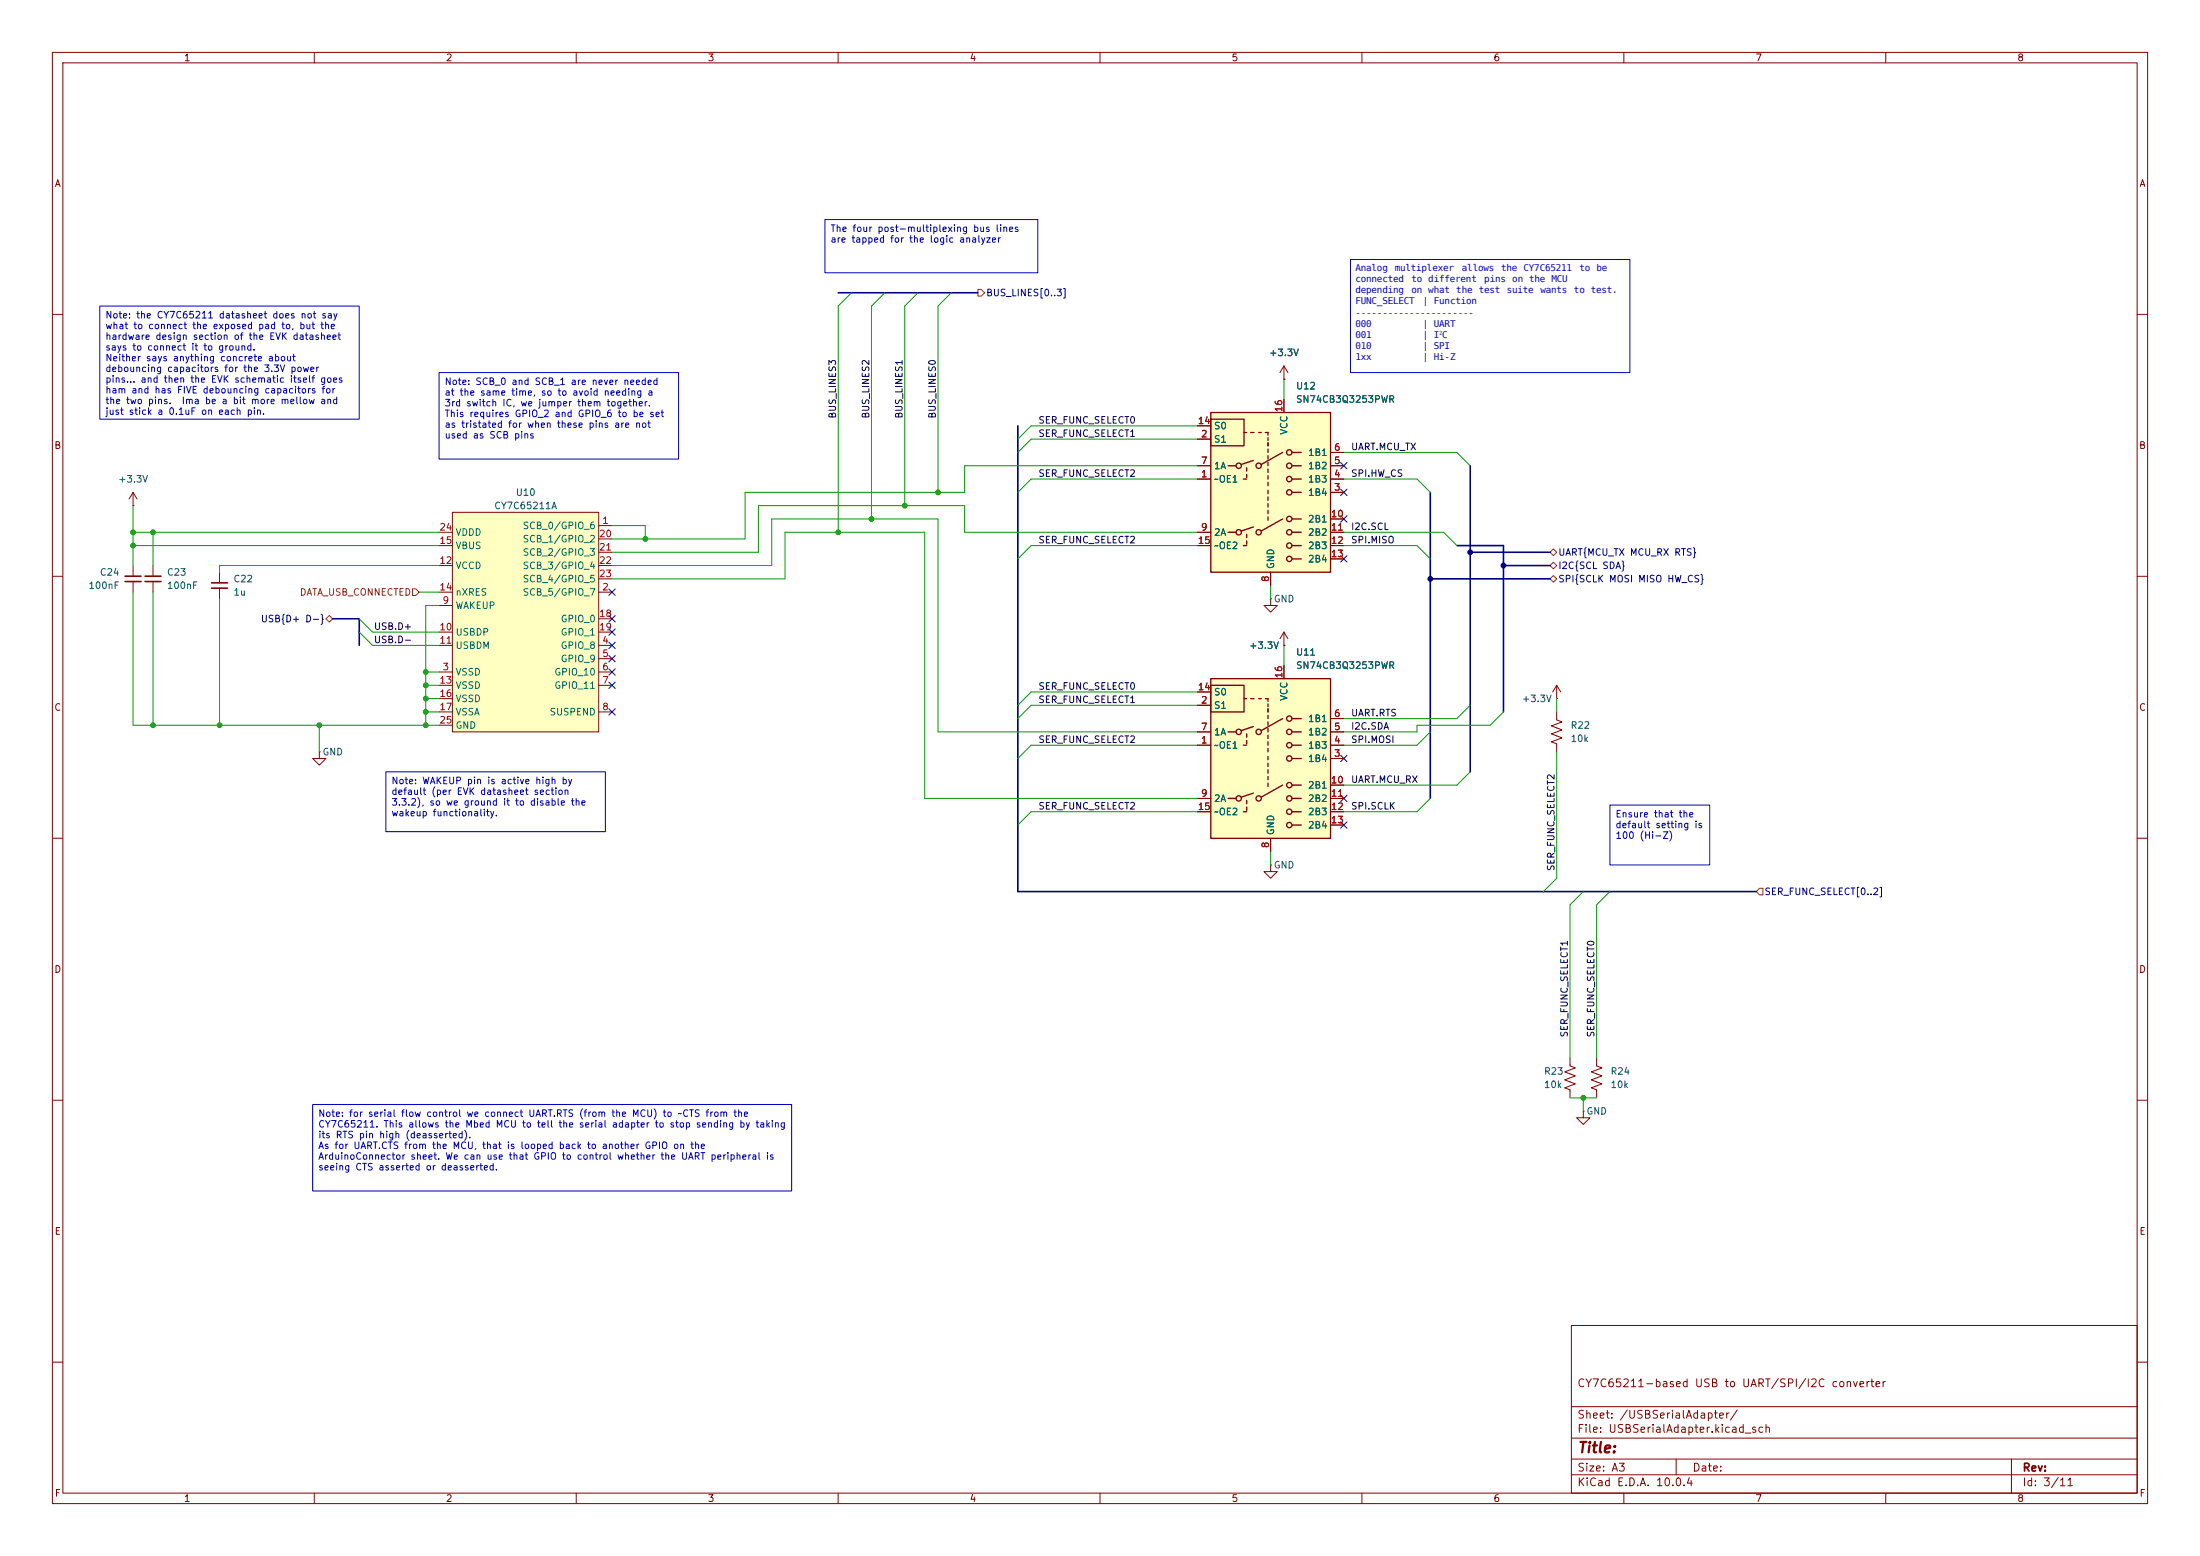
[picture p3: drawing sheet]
<svg xmlns="http://www.w3.org/2000/svg" width="420mm" height="297mm" viewBox="0 0 420 297" stroke-linecap="round" stroke-linejoin="round" font-family="sans-serif">
<g fill="none" stroke="#840000" stroke-width=".19">
<path d="M10 10h400v277h-400zM12 12h396v273h-396zM60 10v2M110 10v2M160 10v2M210 10v2M260 10v2M310 10v2M360 10v2M10 60h2M245.1 72.4h.1M245.1 69.9l-.8 1.2"/>
<path d="M245.1 69.9l.8 1.2M245.1 69.9v2.5M408 60h2M10 110h2M408 110h2M10 160h2M408 160h2M242.6 165.1v1.3h1.2l-1.2 1.2-1.3-1.2h1.3M242.6 165.1h.1M10 210h2M408 210h2M300 253h108v32h-108z"/>
<path d="M10 260h2M300 278.5h108M300 274.5h108M300 268.5h108M320 278.5v3M384 278.5v6.5M408 260h2M60 285v2M110 285v2M160 285v2M210 285v2M260 285v2"/>
<path d="M300 281.5h108M310 285v2M360 285v2"/>
</g>
<path d="M231.1 129.5h22.9v30.5h-22.9z" fill="#ffffc2"/>
<g fill="none" stroke="#840000" stroke-width=".25">
<path d="M231.1 129.5h22.9v30.5h-22.9zM231.1 130.8h6.4v5.1h-6.4zM234.4 139.7h1.6M237.5 133.4h.5M238.8 133.4h.6M239.3 138.7l-2.3 .7M240.3 133.4h.5M241.6 133.4h.5v.5M242.1 134.4v.5M242.1 135.3v.6M242.1 136.5v.7M242.1 137.8v.6"/>
<path d="M242.1 139.1v.6M244.9 137.2l-4.1 2.2M246.6 139.7h1.8M246.6 137.2h1.8M234.4 152.4h1.6M237.4 142.2h.6M237.4 154.9h.6M238 140.1v.6M238 141.4v.6M238 152.8v.6M238 154.1v.6M239.3 151.4l-2.3 .7"/>
<path d="M242.1 140.3v.7M242.1 141.6v.6M242.1 142.9v.6M242.1 144.4v.6M242.1 145.7v.6M242.1 146.9v.7M242.1 148.2v.6M242.1 149.5v.6M244.9 149.9l-4.1 2.2M246.6 152.4h1.8M246.6 142.2h1.8M246.6 154.9h1.8"/>
<path d="M246.6 144.8h1.8M246.6 149.9h1.8M246.6 157.5h1.8"/>
<circle cx="236.5" cy="139.7" r=".51"/>
<circle cx="240.3" cy="139.7" r=".51"/>
<circle cx="246.1" cy="139.7" r=".51"/>
<circle cx="246.1" cy="137.2" r=".51"/>
<circle cx="236.5" cy="152.4" r=".51"/>
<circle cx="240.3" cy="152.4" r=".51"/>
<circle cx="246.1" cy="144.8" r=".51"/>
<circle cx="246.1" cy="142.2" r=".51"/>
<circle cx="246.1" cy="149.9" r=".51"/>
<circle cx="246.1" cy="152.4" r=".51"/>
<circle cx="246.1" cy="154.9" r=".51"/>
<circle cx="246.1" cy="157.5" r=".51"/>
</g>
<g fill="none" stroke="#840000" stroke-width=".19">
<path d="M25.4 96.5h.1M25.4 94l-.8 1.3M25.4 94l.8 1.3M25.4 94v2.5M25.4 108v2M25.4 111v2M242.6 114.3v1.3h1.2l-1.2 1.2-1.3-1.2h1.3M242.6 114.3h.1M228.6 134.6h2.5M228.6 139.7h2.5M228.6 132.1h2.5M245.1 123.2h.1"/>
<path d="M245.1 120.7v2.5M245.1 127v2.5M245.1 120.7l-.8 1.2M245.1 120.7l.8 1.2M254 139.7h2.5M254 137.2h2.5M297.2 133.4h.1M297.2 130.8l-.8 1.3M297.2 130.8l.7 1.3M297.2 130.8v2.6M228.6 142.2h2.5M228.6 152.4h2.5"/>
<path d="M228.6 154.9h2.5M254 142.2h2.5M254 144.8h2.5M254 152.4h2.5M254 149.9h2.5M254 154.9h2.5M254 157.5h2.5M242.6 160v2.6"/>
</g>
<path d="M23.9 111h3M23.9 110h3" fill="none" stroke="#840000" stroke-width=".3"/>
<path d="M231.1 78.7h22.9v30.5h-22.9z" fill="#ffffc2"/>
<g fill="none" stroke="#840000" stroke-width=".25">
<path d="M231.1 78.7h22.9v30.5h-22.9zM231.1 80h6.4v5.1h-6.4zM234.4 88.9h1.6M237.4 91.4h.6M237.5 82.6h.5M238 89.3v.6M238 90.6v.6M238.8 82.6h.6M239.3 87.9l-2.3 .7M240.3 82.6h.5M241.6 82.6h.5v.5M242.1 83.6v.5"/>
<path d="M242.1 84.5v.6M242.1 85.7v.7M242.1 87v.6M242.1 88.3v.6M242.1 89.5v.7M242.1 90.8v.6M242.1 92.1v.6M242.1 93.6v.6M242.1 94.9v.6M242.1 96.1v.7M242.1 97.4v.6M242.1 98.7v.6"/>
<path d="M244.9 86.4l-4.1 2.2M244.9 99.1l-4.1 2.2M246.6 88.9h1.8M246.6 91.4h1.8M246.6 86.4h1.8M246.6 94h1.8M246.6 99.1h1.8M234.4 101.6h1.6M237.4 104.1h.6M238 102v.6M238 103.3v.6M239.3 100.6l-2.3 .7"/>
<path d="M246.6 101.6h1.8M246.6 104.1h1.8M246.6 106.7h1.8"/>
<circle cx="236.5" cy="88.9" r=".51"/>
<circle cx="240.3" cy="88.9" r=".51"/>
<circle cx="246.1" cy="88.9" r=".51"/>
<circle cx="246.1" cy="99.1" r=".51"/>
<circle cx="246.1" cy="86.4" r=".51"/>
<circle cx="246.1" cy="91.4" r=".51"/>
<circle cx="246.1" cy="94" r=".51"/>
<circle cx="236.5" cy="101.6" r=".51"/>
<circle cx="240.3" cy="101.6" r=".51"/>
<circle cx="246.1" cy="104.1" r=".51"/>
<circle cx="246.1" cy="101.6" r=".51"/>
<circle cx="246.1" cy="106.7" r=".51"/>
</g>
<g fill="none" stroke="#840000" stroke-width=".19">
<path d="M245.1 76.2v2.5M228.6 91.4h2.5M228.6 83.8h2.5M228.6 88.9h2.5M228.6 81.3h2.5M254 91.4h2.5M254 94h2.5M254 88.9h2.5M254 86.4h2.5M254 99.1h2.5M228.6 101.6h2.5M228.6 104.1h2.5"/>
<path d="M242.6 109.2v2.6M254 101.6h2.5M254 104.1h2.5M254 106.7h2.5"/>
</g>
<path d="M86.4 97.8h27.9v41.9h-27.9z" fill="#ffffc2"/>
<g fill="none" stroke="#840000" stroke-width=".19">
<path d="M245.1 72.4h.1M245.1 76.2v2.5M86.4 97.8h27.9v41.9h-27.9zM228.6 91.4h2.5M228.6 83.8h2.5M228.6 88.9h2.5M228.6 81.3h2.5M254 91.4h2.5M254 94h2.5M254 88.9h2.5M254 86.4h2.5M254 99.1h2.5"/>
<path d="M29.2 108v2M29.2 111v2M41.9 109.2v2.1M41.9 112.3v2M83.8 113h2.6M83.8 115.6h2.6M83.8 108h2.6M83.8 104.1h2.6M83.8 101.6h2.6M114.3 100.3h2.5M114.3 113h2.5M114.3 108h2.5"/>
<path d="M114.3 118.1h2.5M114.3 102.9h2.5M114.3 105.4h2.5M114.3 110.5h2.5M228.6 104.1h2.5M228.6 101.6h2.5M242.6 109.2v2.6M254 104.1h2.5M254 101.6h2.5M254 106.7h2.5M83.8 128.3h2.6M83.8 123.2h2.6"/>
<path d="M83.8 130.8h2.6M83.8 135.9h2.6M83.8 120.7h2.6M83.8 133.4h2.6M83.8 138.4h2.6M114.3 128.3h2.5M114.3 123.2h2.5M114.3 125.7h2.5M114.3 130.8h2.5M114.3 135.9h2.5M114.3 120.7h2.5M228.6 134.6h2.5"/>
<path d="M228.6 139.7h2.5M228.6 132.1h2.5M245.1 123.2h.1M245.1 127v2.5M254 139.7h2.5M254 137.2h2.5M297.2 135.9v1.5l1 .4-2 .8 2 .7-2 .8 2 .7-2 .8 1 .4v1.5M61 143.5v1.3h1.2l-1.2 1.3-1.3-1.3h1.3M61 143.5h.1M228.6 142.2h2.5M228.6 152.4h2.5M228.6 154.9h2.5"/>
<path d="M254 142.2h2.5M254 144.8h2.5M254 152.4h2.5M254 149.9h2.5M254 154.9h2.5M254 157.5h2.5M242.6 160v2.6M299.7 201.9v1.6l1 .3-2 .8 2 .8-2 .7 2 .8-2 .7 1 .4v1.6M302.3 212.1v1.3h1.2l-1.2 1.2-1.3-1.2h1.3M302.3 212.1h.1M304.8 201.9v1.6l1 .3-2 .8 2 .8-2 .7 2 .8-2 .7 1 .4v1.6"/>
</g>
<path d="M27.7 111h3M27.7 110h3M40.4 112.3h3M40.4 111.3h3" fill="none" stroke="#840000" stroke-width=".3"/>
<path d="M186.7 55.2h.6l.7 .7-.7 .6h-.6zM62.2 118.1l.7-.6 .6 .6-.6 .6zM78.7 112.4h.7l.6 .6-.6 .7h-.7zM295.9 105.4l.6-.6 .7 .6-.7 .6zM295.9 110.5l.6-.6 .7 .6-.7 .6zM295.9 108l.6-.7 .7 .7-.7 .6zM335.9 169.5h.6v1.3h-.6l-.6-.6z" fill="none" stroke="#725600" stroke-width=".19"/>
<path d="M160 55.9h26.7M194.3 81.3v88.9h141M273 94v58.4M280.7 88.9v58.4M63.5 118.1h5.1v5.1M273 110.5h22.9M278.1 104.1h8.9v31.8M280.7 105.4h15.2M287 108h8.9" fill="none" stroke="#000084" stroke-width=".3"/>
<g fill="none" stroke="#009600" stroke-width=".19">
<path d="M162.6 55.9l-2.6 2.5v43.2M168.9 55.9l-2.5 2.5v40.7M175.3 55.9l-2.6 2.5v38.1M181.6 55.9l-2.5 2.5v35.6M245.1 72.4v3.8M25.4 96.5v11.5M228.6 88.9h-44.5v5.1h-41.9v8.9h-25.4M228.6 91.4h-31.8l-2.5 2.6M228.6 81.3h-31.8l-2.5 2.5M228.6 83.8h-31.8l-2.5 2.6M256.5 91.4h14l2.5 2.6M256.5 86.4h21.6l2.6 2.5"/>
<path d="M25.4 113v25.4h58.4M25.4 101.6h58.4M25.4 104.1h58.4M29.2 101.6v6.4M29.2 113v25.4M41.9 114.3v24.1M68.6 118.1l2.5 2.6h12.7M80 113h3.8M83.8 108h-41.9v1.2M83.8 115.6h-2.5v22.8M116.8 108h30.5v-8.9h31.8v40.6h49.5M116.8 110.5h33.1v-8.9h26.6v50.8h52.1"/>
<path d="M116.8 100.3h6.4v2.6M228.6 101.6h-44.5v-5.1h-39.3v8.9h-28M228.6 104.1h-31.8l-2.5 2.6M242.6 111.8v2.5M256.5 101.6h19.1l2.5 2.5M256.5 104.1h14l2.5 2.6M61 138.4v5.1M68.6 120.7l2.5 2.5h12.7M81.3 135.9h2.5M81.3 130.8h2.5M81.3 128.3h2.5M81.3 133.4h2.5"/>
<path d="M228.6 132.1h-31.8l-2.5 2.5M228.6 134.6h-31.8l-2.5 2.6M245.1 123.2v3.8M273 139.7l-2.5 2.5h-14M280.7 134.6l-2.6 2.6h-21.6M287 135.9l-2.5 2.5h-14v1.3h-14M297.2 133.4v2.5M228.6 154.9h-31.8l-2.5 2.6M228.6 142.2h-31.8l-2.5 2.6M273 152.4l-2.5 2.5h-14M280.7 147.3l-2.6 2.6h-21.6M297.2 143.5v24.1l-2.6 2.6"/>
<path d="M242.6 162.6v2.5M302.3 170.2l-2.6 2.5v29.2M307.3 170.2l-2.5 2.5v29.2M299.7 209.6h5.1M302.3 209.6v2.5"/>
</g>
<g fill="none" stroke="#000084" stroke-width=".19">
<path d="M255.9 93.4l1.2 1.2M255.9 88.3l1.2 1.2M255.9 98.5l1.2 1.2M257.1 93.4l-1.2 1.2M257.1 88.3l-1.2 1.2M257.1 98.5l-1.2 1.2M116.2 117.5l1.2 1.2M116.2 112.4l1.2 1.2M117.4 117.5l-1.2 1.2M117.4 112.4l-1.2 1.2M255.9 106.1l1.2 1.2M257.1 106.1l-1.2 1.2"/>
<path d="M116.2 127.7l1.2 1.2M116.2 120l1.2 1.3M116.2 122.6l1.2 1.2M116.2 125.1l1.2 1.2M116.2 130.2l1.2 1.2M116.2 135.3l1.2 1.2M117.4 127.7l-1.2 1.2M117.4 120l-1.2 1.3M117.4 122.6l-1.2 1.2M117.4 125.1l-1.2 1.2M117.4 130.2l-1.2 1.2M117.4 135.3l-1.2 1.2"/>
<path d="M255.9 151.8l1.2 1.2M255.9 144.2l1.2 1.2M255.9 156.9l1.2 1.2M257.1 151.8l-1.2 1.2M257.1 144.2l-1.2 1.2M257.1 156.9l-1.2 1.2"/>
</g>
<path d="M19 58.4h49.6v21.6h-49.6zM157.5 41.9h40.6v10.2h-40.6zM257.8 49.5h53.3v21.6h-53.3zM83.8 71.1h45.7v16.5h-45.7zM73.7 147.3h41.9v11.5h-41.9zM307.3 153.7h19.1v11.4h-19.1zM59.7 210.8h91.4v16.5h-91.4z" fill="none" stroke="#0000c2" stroke-width=".19"/>
<g fill="#009600" stroke="#009600" stroke-width=".19">
<circle cx="81.3" cy="138.4" r=".46"/>
<circle cx="61" cy="138.4" r=".46"/>
<circle cx="81.3" cy="130.8" r=".46"/>
<circle cx="81.3" cy="133.4" r=".46"/>
<circle cx="81.3" cy="135.9" r=".46"/>
<circle cx="123.2" cy="102.9" r=".46"/>
<circle cx="179.1" cy="94" r=".46"/>
<circle cx="172.7" cy="96.5" r=".46"/>
<circle cx="166.4" cy="99.1" r=".46"/>
<circle cx="160" cy="101.6" r=".46"/>
<circle cx="81.3" cy="128.3" r=".46"/>
<circle cx="302.3" cy="209.6" r=".46"/>
<circle cx="29.2" cy="101.6" r=".46"/>
<circle cx="25.4" cy="101.6" r=".46"/>
<circle cx="25.4" cy="104.1" r=".46"/>
<circle cx="29.2" cy="138.4" r=".46"/>
<circle cx="41.9" cy="138.4" r=".46"/>
</g>
<g fill="#000084" stroke="#000084" stroke-width=".19">
<circle cx="287" cy="108" r=".46"/>
<circle cx="273" cy="110.5" r=".46"/>
<circle cx="280.7" cy="105.4" r=".46"/>
</g>
<text font-size="2" fill="#840000" x="301" y="277.8">Title:</text>
<g font-size="1.8" fill="#0000c2">
<text x="258.8" y="51.7">Analog</text>
<text x="258.8" y="53.8">connected</text>
<text x="266.2" y="51.7">multiplexer</text>
<text x="269.5" y="53.8">to different</text>
<text x="279.1" y="51.7">allows</text>
<text x="283.4" y="53.8">pins on the MCU</text>
<text x="286.6" y="51.7">the CY7C65211</text>
<text x="301.5" y="51.7">to be</text>
<text x="258.8" y="56">depending</text>
<text x="258.8" y="58.1">FUNC_SELECT</text>
<text x="269.5" y="56">on what the test suite</text>
<text x="271.6" y="58.1">| Function</text>
<text x="294.1" y="56">wants</text>
<text x="300.5" y="56">to test.</text>
<text x="258.8" y="60.2">----------------------</text>
<text x="258.8" y="62.4">000</text>
<text x="258.8" y="64.5">001</text>
<text x="271.6" y="62.4">| UART</text>
<text x="271.6" y="64.5">| I C</text>
<text x="258.8" y="66.6">010</text>
<text x="258.8" y="68.8">1xx</text>
<text x="271.6" y="66.6">| SPI</text>
<text x="271.6" y="68.8">| Hi-Z</text>
</g>
<g font-size="1.5" fill="#840000">
<text x="301" y="265.1">CY7C65211-based USB to UART/SPI/I2C converter</text>
<text x="301" y="273.8">File: USBSerialAdapter.kicad_sch</text>
<text x="301" y="271.1">Sheet: /USBSerialAdapter/</text>
<text x="301" y="281.2">Size: A3</text>
<text x="323" y="281.2">Date:</text>
<text x="386" y="281.2">Rev:</text>
<text x="301" y="284">KiCad E.D.A. 10.0.4</text>
<text x="386" y="284">Id: 3/11</text>
</g>
<g font-size="1.3" fill="#840000">
<text x="35" y="12">1</text>
<text x="85" y="12">2</text>
<text x="135" y="12">3</text>
<text x="185" y="12">4</text>
<text x="235" y="12">5</text>
<text x="285" y="12">6</text>
<text x="335" y="12">7</text>
<text x="385" y="12">8</text>
<text x="10.3" y="36">A</text>
<text x="408.3" y="36">A</text>
<text x="10.3" y="86">B</text>
<text x="408.2" y="86">B</text>
<text x="10.3" y="136">C</text>
<text x="408.2" y="136">C</text>
<text x="10.3" y="186">D</text>
<text x="408.2" y="186">D</text>
<text x="10.3" y="236">E</text>
<text x="408.3" y="236">E</text>
<text x="10.3" y="286">F</text>
<text x="35" y="287">1</text>
<text x="85" y="287">2</text>
<text x="135" y="287">3</text>
<text x="185" y="287">4</text>
<text x="235" y="287">5</text>
<text x="285" y="287">6</text>
<text x="335" y="287">7</text>
<text x="385" y="287">8</text>
<text x="408.3" y="286">F</text>
</g>
<g font-size="1.3" fill="#0000c2">
<text x="158.4" y="44.6">The four post-multiplexing bus lines</text>
<text x="158.4" y="46.6">are tapped for the logic analyzer</text>
<text x="20" y="61.1">Note: the CY7C65211 datasheet does not say</text>
<text x="20" y="63.1">what to connect the exposed pad to, but the</text>
<text x="20" y="65.2">hardware design section of the EVK datasheet</text>
<text x="20" y="67.2">says to connect it to ground.</text>
<text x="20" y="69.3">Neither says anything concrete about</text>
<text x="20" y="71.3">debouncing capacitors for the 3.3V power</text>
<text x="20" y="73.4">pins... and then the EVK schematic itself goes</text>
<text x="20" y="75.4">ham and has FIVE debouncing capacitors for</text>
<text x="20" y="77.4">the two pins.</text>
<text x="34.6" y="77.4">Ima be a bit more mellow and</text>
<text x="84.8" y="73.8">Note: SCB_0 and SCB_1 are never needed</text>
<text x="84.8" y="75.8">at the same time, so to avoid needing a</text>
<text x="84.8" y="77.9">3rd switch IC, we jumper them together.</text>
<text x="20" y="79.5">just stick a 0.1uF on each pin.</text>
<text x="84.8" y="79.9">This requires GPIO_2 and GPIO_6 to be set</text>
<text x="84.8" y="82">as tristated for when these pins are not</text>
<text x="84.8" y="84">used as SCB pins</text>
<text x="74.6" y="150">Note: WAKEUP pin is active high by</text>
<text x="74.6" y="152">default (per EVK datasheet section</text>
<text x="74.6" y="154.1">3.3.2), so we ground it to disable the</text>
<text x="74.6" y="156.1">wakeup functionality.</text>
<text x="308.3" y="156.3">Ensure that the</text>
<text x="308.3" y="158.4">default setting is</text>
<text x="308.3" y="160.4">100 (Hi-Z)</text>
<text x="60.6" y="213.5">Note: for serial flow control we connect UART.RTS (from the MCU) to ~CTS from the</text>
<text x="60.6" y="215.5">CY7C65211. This allows the Mbed MCU to tell the serial adapter to stop sending by taking</text>
<text x="60.6" y="217.6">its RTS pin high (deasserted).</text>
<text x="60.6" y="219.6">As for UART.CTS from the MCU, that is looped back to another GPIO on the</text>
<text x="60.6" y="221.7">ArduinoConnector sheet. We can use that GPIO to control whether the UART peripheral is</text>
<text x="60.6" y="223.7">seeing CTS asserted or deasserted.</text>
</g>
<g font-size="1.3" fill="#000084">
<text x="188.2" y="56.9">BUS_LINES[0..3]</text>
<text x="297.4" y="106.4">UART{MCU_TX MCU_RX RTS}</text>
<text x="297.4" y="111.5">SPI{SCLK MOSI MISO HW_CS}</text>
<text x="297.4" y="108.9">I2C{SCL SDA}</text>
<text x="49.7" y="119.1">USB{D+ D-}</text>
<text x="336.7" y="171.2">SER_FUNC_SELECT[0..2]</text>
</g>
<g font-size="1.3" fill="#006464">
<text x="242.2" y="68.3">+3.3V</text>
<text x="247.3" y="74.6">U12</text>
<text x="247.3" y="77.2">SN74CB3Q3253PWR</text>
<text x="231.6" y="82.3">S0</text>
<text x="246.1" y="83.1" transform="rotate(-90 246.1 83.1)">VCC</text>
<text x="231.6" y="84.8">S1</text>
<text x="231.6" y="89.9">1A</text>
<text x="249.6" y="89.9">1B2</text>
<text x="249.6" y="87.3">1B1</text>
<text x="22.5" y="92.4">+3.3V</text>
<text x="98.4" y="95">U10</text>
<text x="231.6" y="92.4">~OE1</text>
<text x="249.6" y="95">1B4</text>
<text x="249.6" y="92.4">1B3</text>
<text x="94.2" y="97.5">CY7C65211A</text>
<text x="99.7" y="101.3">SCB_0/GPIO_6</text>
<text x="249.6" y="100">2B1</text>
<text x="86.9" y="105.1">VBUS</text>
<text x="86.9" y="102.6">VDDD</text>
<text x="99.7" y="103.8">SCB_1/GPIO_2</text>
<text x="99.7" y="106.4">SCB_2/GPIO_3</text>
<text x="231.6" y="102.6">2A</text>
<text x="231.6" y="105.1">~OE2</text>
<text x="249.6" y="102.6">2B2</text>
<text x="249.6" y="105.1">2B3</text>
<text x="249.6" y="107.7">2B4</text>
<text x="16.8" y="112.7">100nF</text>
<text x="19" y="110.2">C24</text>
<text x="31.8" y="112.7">100nF</text>
<text x="31.8" y="110.2">C23</text>
<text x="44.5" y="114">1u</text>
<text x="44.5" y="111.5">C22</text>
<text x="86.9" y="108.9">VCCD</text>
<text x="99.7" y="108.9">SCB_3/GPIO_4</text>
<text x="99.7" y="111.5">SCB_4/GPIO_5</text>
<text x="243.5" y="108.7" transform="rotate(-90 243.5 108.7)">GND</text>
<text x="86.9" y="116.5">WAKEUP</text>
<text x="86.9" y="114">nXRES</text>
<text x="99.7" y="114">SCB_5/GPIO_7</text>
<text x="106.9" y="119.1">GPIO_0</text>
<text x="243.1" y="115.3">GND</text>
<text x="86.9" y="121.6">USBDP</text>
<text x="86.9" y="124.2">USBDM</text>
<text x="106.9" y="124.2">GPIO_8</text>
<text x="106.9" y="121.6">GPIO_1</text>
<text x="238.4" y="124.2">+3.3V</text>
<text x="247.3" y="125.4">U11</text>
<text x="86.9" y="129.2">VSSD</text>
<text x="86.9" y="131.8">VSSD</text>
<text x="105.7" y="129.2">GPIO_10</text>
<text x="105.7" y="131.8">GPIO_11</text>
<text x="106.9" y="126.7">GPIO_9</text>
<text x="247.3" y="128">SN74CB3Q3253PWR</text>
<text x="86.9" y="134.3">VSSD</text>
<text x="86.9" y="136.9">VSSA</text>
<text x="104.8" y="136.9">SUSPEND</text>
<text x="231.6" y="135.6">S1</text>
<text x="231.6" y="133.1">S0</text>
<text x="246.1" y="133.9" transform="rotate(-90 246.1 133.9)">VCC</text>
<text x="290.4" y="134.3">+3.3V</text>
<text x="86.9" y="139.4">GND</text>
<text x="231.6" y="143.2">~OE1</text>
<text x="231.6" y="140.7">1A</text>
<text x="249.6" y="143.2">1B3</text>
<text x="249.6" y="140.7">1B2</text>
<text x="249.6" y="138.1">1B1</text>
<text x="299.7" y="141.9">10k</text>
<text x="299.7" y="139.4">R22</text>
<text x="61.5" y="144.5">GND</text>
<text x="249.6" y="145.8">1B4</text>
<text x="231.6" y="153.4">2A</text>
<text x="231.6" y="155.9">~OE2</text>
<text x="249.6" y="150.8">2B1</text>
<text x="249.6" y="153.4">2B2</text>
<text x="249.6" y="155.9">2B3</text>
<text x="243.5" y="159.5" transform="rotate(-90 243.5 159.5)">GND</text>
<text x="249.6" y="158.5">2B4</text>
<text x="243.1" y="166.1">GND</text>
<text x="294.6" y="208">10k</text>
<text x="294.6" y="205.4">R23</text>
<text x="307.3" y="208">10k</text>
<text x="307.3" y="205.4">R24</text>
<text x="302.8" y="213.1">GND</text>
</g>
<g font-size="1.3" fill="#0f0f0f">
<text x="159.9" y="80" transform="rotate(-90 159.9 80)">BUS_LINES3</text>
<text x="166.2" y="80" transform="rotate(-90 166.2 80)">BUS_LINES2</text>
<text x="172.6" y="80" transform="rotate(-90 172.6 80)">BUS_LINES1</text>
<text x="178.9" y="80" transform="rotate(-90 178.9 80)">BUS_LINES0</text>
<text x="198.1" y="83.7">SER_FUNC_SELECT1</text>
<text x="198.1" y="81.2">SER_FUNC_SELECT0</text>
<text x="257.8" y="86.2">UART.MCU_TX</text>
<text x="198.1" y="91.3">SER_FUNC_SELECT2</text>
<text x="257.8" y="91.3">SPI.HW_CS</text>
<text x="257.8" y="101.5">I2C.SCL</text>
<text x="198.1" y="104">SER_FUNC_SELECT2</text>
<text x="257.8" y="104">SPI.MISO</text>
<text x="71.3" y="123.1">USB.D-</text>
<text x="71.3" y="120.5">USB.D+</text>
<text x="198.1" y="132">SER_FUNC_SELECT0</text>
<text x="198.1" y="134.5">SER_FUNC_SELECT1</text>
<text x="257.8" y="137">UART.RTS</text>
<text x="198.1" y="142.1">SER_FUNC_SELECT2</text>
<text x="257.8" y="139.6">I2C.SDA</text>
<text x="257.8" y="142.1">SPI.MOSI</text>
<text x="257.8" y="149.7">UART.MCU_RX</text>
<text x="198.1" y="154.8">SER_FUNC_SELECT2</text>
<text x="257.8" y="154.8">SPI.SCLK</text>
<text x="297.1" y="166.4" transform="rotate(-90 297.1 166.4)">SER_FUNC_SELECT2</text>
<text x="299.6" y="198.1" transform="rotate(-90 299.6 198.1)">SER_FUNC_SELECT1</text>
<text x="304.7" y="198.1" transform="rotate(-90 304.7 198.1)">SER_FUNC_SELECT0</text>
</g>
<g font-size="1.3" fill="#a90000">
<text x="228.6" y="81.3">14</text>
<text x="229.2" y="83.8">2</text>
<text x="245.1" y="78.8" transform="rotate(-90 245.1 78.8)">16</text>
<text x="229.2" y="88.9">7</text>
<text x="254.6" y="88.9">5</text>
<text x="254.6" y="86.3">6</text>
<text x="229.2" y="91.4">1</text>
<text x="254.6" y="94">3</text>
<text x="254.6" y="91.4">4</text>
<text x="83.8" y="101.6">24</text>
<text x="114.9" y="100.3">1</text>
<text x="229.2" y="101.6">9</text>
<text x="254" y="99">10</text>
<text x="254" y="101.6">11</text>
<text x="83.8" y="107.9">12</text>
<text x="83.8" y="104.1">15</text>
<text x="114.3" y="102.8">20</text>
<text x="114.3" y="105.4">21</text>
<text x="114.3" y="107.9">22</text>
<text x="228.6" y="104.1">15</text>
<text x="254" y="104.1">12</text>
<text x="254" y="106.7">13</text>
<text x="83.8" y="113">14</text>
<text x="114.3" y="110.5">23</text>
<text x="114.9" y="113">2</text>
<text x="242.5" y="111.2" transform="rotate(-90 242.5 111.2)">8</text>
<text x="84.4" y="115.5">9</text>
<text x="114.3" y="118.1">18</text>
<text x="83.8" y="120.6">10</text>
<text x="83.8" y="123.2">11</text>
<text x="114.3" y="120.6">19</text>
<text x="114.9" y="123.2">4</text>
<text x="114.9" y="125.7">5</text>
<text x="83.8" y="130.8">13</text>
<text x="84.4" y="128.2">3</text>
<text x="114.9" y="128.2">6</text>
<text x="114.9" y="130.8">7</text>
<text x="245.1" y="129.6" transform="rotate(-90 245.1 129.6)">16</text>
<text x="83.8" y="133.3">16</text>
<text x="83.8" y="135.9">17</text>
<text x="114.9" y="135.9">8</text>
<text x="228.6" y="132.1">14</text>
<text x="229.2" y="134.6">2</text>
<text x="254.6" y="137.1">6</text>
<text x="83.8" y="138.4">25</text>
<text x="229.2" y="142.2">1</text>
<text x="229.2" y="139.7">7</text>
<text x="254.6" y="142.2">4</text>
<text x="254.6" y="139.7">5</text>
<text x="254" y="149.8">10</text>
<text x="254.6" y="144.8">3</text>
<text x="228.6" y="154.9">15</text>
<text x="229.2" y="152.4">9</text>
<text x="254" y="152.4">11</text>
<text x="254" y="154.9">12</text>
<text x="242.5" y="162" transform="rotate(-90 242.5 162)">8</text>
<text x="254" y="157.5">13</text>
</g>
<text font-size="1.3" fill="#725600" x="57.1" y="114">DATA_USB_CONNECTED</text>
<text font-size="1.1" fill="#0000c2" x="274.8" y="63.9">2</text>
</svg>
